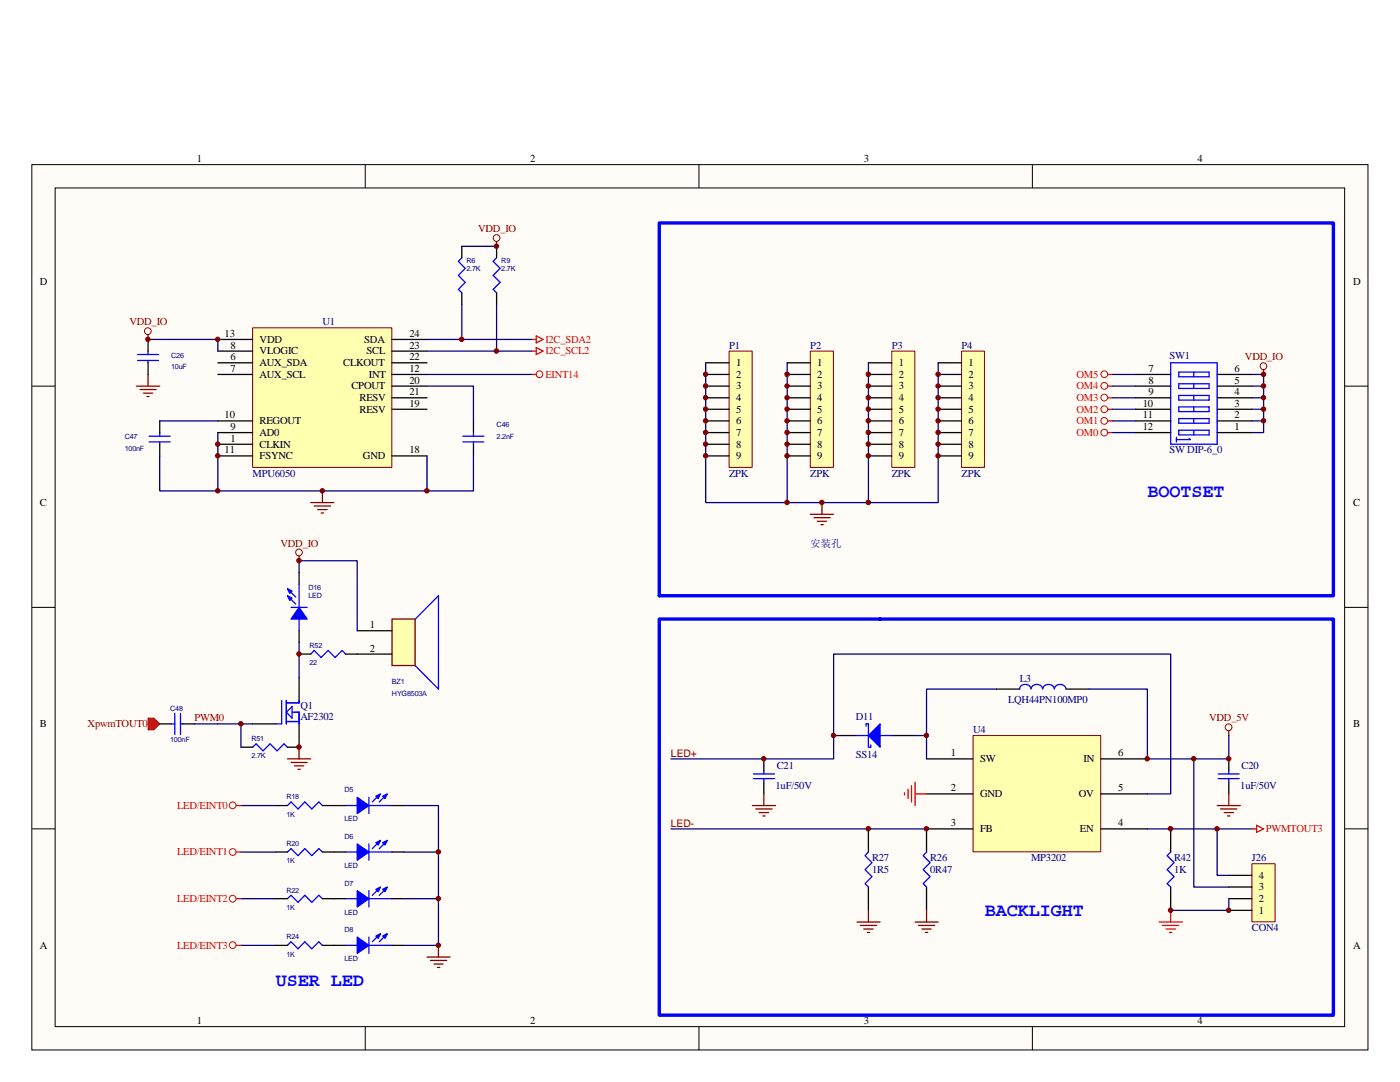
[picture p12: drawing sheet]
<svg xmlns="http://www.w3.org/2000/svg" width="279mm" height="216mm" viewBox="0 0 279 216" stroke-linecap="round" stroke-linejoin="round" font-family="sans-serif">
<path d="M6.3 32.9h266.7v176.6h-266.7z" fill="#fffcf8"/>
<g fill="none" stroke="#000" stroke-width=".2">
<path d="M6.3 32.9h266.7v176.6h-266.7zM11 37.5h257.4v167.4h-257.4zM72.9 32.9v4.6M139.5 32.9v4.6M206 32.9v4.6M6.3 77h4.7M268.4 77h4.6M6.3 121.2h4.7M268.4 121.2h4.6M6.3 165.4h4.7M268.4 165.4h4.6M72.9 204.9v4.6"/>
<path d="M139.5 204.9v4.6M206 204.9v4.6"/>
</g>
<path d="M140.8 72.4v27.9h46.4v-27.9M157.1 72.4v27.9M173.3 72.4v27.9" fill="none" stroke="#000080" stroke-width=".25"/>
<path d="M161.7 102.6h4.7M162.4 103.3h3.3M163.1 104h1.9M163.8 104.7h.5M164 100.3v2.3" fill="none" stroke="#800000" stroke-width=".25"/>
<path d="M145.5 70.1h4.6v23.2h-4.6z" fill="#ffffb0"/>
<path d="M145.5 70.1h4.6v23.2h-4.6z" fill="none" stroke="#800000" stroke-width=".2"/>
<path d="M140.8 72.4h4.7M140.8 74.7h4.7M140.8 77h4.7M140.8 79.4h4.7M140.8 81.7h4.7M140.8 84h4.7M140.8 86.3h4.7M140.8 88.6h4.7M140.8 91h4.7" fill="none" stroke="#000" stroke-width=".25"/>
<path d="M161.8 70.1h4.5v23.2h-4.5z" fill="#ffffb0"/>
<path d="M161.7 70.1h4.6v23.2h-4.6z" fill="none" stroke="#800000" stroke-width=".2"/>
<path d="M157.1 72.4h4.6M157.1 74.7h4.6M157.1 77h4.6M157.1 79.4h4.6M157.1 81.7h4.6M157.1 84h4.6M157.1 86.3h4.6M157.1 88.6h4.6M157.1 91h4.6" fill="none" stroke="#000" stroke-width=".25"/>
<path d="M178 70.1h4.6v23.2h-4.6z" fill="#ffffb0"/>
<path d="M178 70.1h4.6v23.2h-4.6z" fill="none" stroke="#800000" stroke-width=".2"/>
<path d="M173.3 72.4h4.7M173.3 74.7h4.7M173.3 77h4.7M173.3 79.4h4.7M173.3 81.7h4.7M173.3 84h4.7M173.3 86.3h4.7M173.3 88.6h4.7M173.3 91h4.7" fill="none" stroke="#000" stroke-width=".25"/>
<path d="M191.9 70.1h4.6v23.2h-4.6z" fill="#ffffb0"/>
<g fill="none" stroke="#800000" stroke-width=".2">
<path d="M191.9 70.1h4.6v23.2h-4.6z"/>
<circle cx="252.1" cy="73.1" r=".67"/>
<circle cx="245.2" cy="145.1" r=".68"/>
</g>
<g fill="none" stroke="#000" stroke-width=".25">
<path d="M187.2 72.4h4.7M187.2 74.7h4.7M187.2 77h4.7M187.2 79.4h4.7M226.7 74.7h6.9M226.7 77h6.9M226.7 79.4h6.9M242.9 74.7h7M242.9 77h7M242.9 79.4h7M187.2 81.7h4.7M187.2 84h4.7"/>
<path d="M187.2 86.3h4.7M187.2 88.6h4.7M187.2 91h4.7M226.7 81.7h6.9M226.7 84h6.9M226.7 86.3h6.9M242.9 81.7h7M242.9 84h7M242.9 86.3h7M198.8 137.5h4.7M212.8 137.5h4.6M152.4 151.4v2.4"/>
<path d="M152.4 156.1v2.3M245.2 151.4v2.4M245.2 156.1v2.3M55 170h2.4M55 179.3h2.4M55 160.7h2.4M64.3 170h4.7M64.3 179.3h4.7M64.3 160.7h4.7M78.2 170h2.4M78.2 179.3h2.4M78.2 160.7h2.4"/>
<path d="M184.9 165.4v4.6M184.9 177v4.7M233.6 165.4v4.6M233.6 177v4.7M55 188.6h2.4M64.3 188.6h4.7M78.2 188.6h2.4"/>
</g>
<g fill="none" stroke="#000080" stroke-width=".25">
<path d="M222 79.4h4.7M222 77h4.7M222 74.7h4.7M249.9 74.7h2.3v11.6h-2.3M249.9 79.4h2.3M249.9 77h2.3M222 84h4.7M222 81.7h4.7M222 86.3h4.7M249.9 84h2.3M249.9 81.7h2.3M48.1 160.7h6.9"/>
<path d="M48.1 170h6.9M48.1 179.3h6.9M80.6 160.7h6.9v18.6h-6.9M80.6 170h6.9M87.5 179.3v9.3h-6.9M48.1 188.6h6.9"/>
</g>
<g fill="none" stroke="#800000" stroke-width=".25">
<path d="M252.2 73.8v.9M245.2 145.8v1M245.2 158.4v2.3M242.9 160.7h4.6M243.6 161.4h3.2M244.3 162.1h1.9M245 162.8h.4M85.2 191h4.6M85.9 191.6h3.3M86.6 192.4h1.8M87.3 193h.5M87.5 188.6v2.4"/>
<path d="M182.6 184h4.6M183.3 184.7h3.3M184 185.4h1.8M184.7 186.1h.5M184.9 181.7v2.3"/>
</g>
<g fill="none" stroke="#f00" stroke-width=".2">
<circle cx="220.4" cy="77" r=".68"/>
<circle cx="220.4" cy="79.3" r=".68"/>
<circle cx="220.4" cy="74.7" r=".68"/>
<circle cx="220.4" cy="81.7" r=".68"/>
<circle cx="220.4" cy="84" r=".68"/>
<circle cx="220.4" cy="86.3" r=".68"/>
<circle cx="46.4" cy="170" r=".68"/>
<circle cx="46.4" cy="179.3" r=".68"/>
<circle cx="46.4" cy="160.7" r=".68"/>
<circle cx="46.4" cy="188.6" r=".68"/>
</g>
<g fill="none" stroke="#f00" stroke-width=".25">
<path d="M221.1 77h.9M221.1 79.4h.9M221.1 74.7h.9M221.1 84h.9M221.1 81.7h.9M221.1 86.3h.9M47.2 170h.9M47.2 179.3h.9M47.2 160.7h.9M47.2 188.6h.9M231.3 184h4.7M232 184.7h3.2"/>
<path d="M232.7 185.4h1.9M233.4 186.1h.4M233.6 181.7v2.3"/>
</g>
<g fill="none" stroke="#00f" stroke-width=".25">
<path d="M233.6 72.4h9.3v16.2h-9.3zM235.2 74.3h6.1v.9h-6.1zM235.2 76.6h6.1v.9h-6.1zM235.2 78.9h6.1v.9h-6.1zM238.3 74.3v.9M238.3 76.6v.9M238.3 78.9v.9M234.8 87.2v1M235.2 85.9h6.1v.9h-6.1zM235.2 81.2h6.1v.9h-6.1zM235.2 83.5h6.1v1h-6.1zM237.3 87.5l.3 .2h-2.8"/>
<path d="M238.3 81.2v.9M238.3 83.5v1M238.3 85.9v.9M203.5 137.5a1.15 1.15 0 0 1 1.1-.9 1.15 1.15 0 0 1 1.1 .9 1.2 1.2 0 0 1 1.2-.9 1.2 1.2 0 0 1 1.2 .9M208.1 137.5a1.17 1.17 0 0 1 1.2-.9 1.17 1.17 0 0 1 1.1 .9M210.4 137.5a1.17 1.17 0 0 1 1.2-.9 1.17 1.17 0 0 1 1.1 .9M73.6 159.1v3.2M75.7 158.6l-1.4 1.4M77.1 158.6l-1.4 1.4M150.4 155.4h4.2M150.4 154.4h4.2M152.4 153.8v.6"/>
<path d="M152.4 155.4v.7M243.1 155.4h4.2M243.1 154.4h4.2M245.2 153.8v.6M245.2 155.4v.7M57.4 170l.7-.7 1.4 1.4 1.3-1.4 1.4 1.4 1.4-1.4 .7 .7M57.4 179.3l.7-.7 1.4 1.4 1.3-1.4 1.4 1.4 1.4-1.4 .7 .7M57.4 160.7l.7-.7 1.4 1.4 1.3-1.4 1.4 1.4 1.4-1.4 .7 .7M69 170h2.3M69 179.3h2.3M69 160.7h2.3M73.6 168.4v3.3"/>
<path d="M73.6 177.7v3.3M73.6 170h4.6M73.6 179.3h4.6M73.6 160.7h4.6M75.7 167.9l-1.4 1.4M75.7 177.2l-1.4 1.4M77.1 167.9l-1.4 1.4M77.1 177.2l-1.4 1.4M184.9 170l-.7 .7 1.4 1.4-1.4 1.4 1.4 1.4-1.4 1.4 .7 .7M233.6 170l-.7 .7 1.4 1.4-1.4 1.4 1.4 1.4-1.4 1.4 .7 .7M57.4 188.6l.7-.7 1.4 1.4 1.3-1.4 1.4 1.4 1.4-1.4 .7 .7M69 188.6h2.3"/>
<path d="M73.6 187v3.2M73.6 188.6h4.6M75.7 186.5l-1.4 1.4M77.1 186.5l-1.4 1.4"/>
</g>
<g fill="#00f" stroke="#00f" stroke-width=".25">
<path d="M71.3 168.4l2.3 1.6-2.3 1.7z" fill-rule="evenodd"/>
<path d="M76.4 168.1l.9-.4-.5 .9z" fill-rule="evenodd"/>
<path d="M75 168.1l.9-.4-.4 .9z" fill-rule="evenodd"/>
<path d="M71.3 177.7l2.3 1.6-2.3 1.7z" fill-rule="evenodd"/>
<path d="M76.4 177.5l.9-.5-.5 .9z" fill-rule="evenodd"/>
<path d="M75 177.5l.9-.5-.4 .9z" fill-rule="evenodd"/>
<path d="M71.3 159.1l2.3 1.6-2.3 1.6z" fill-rule="evenodd"/>
<path d="M76.4 158.9l.9-.5-.5 .9z" fill-rule="evenodd"/>
<path d="M75 158.9l.9-.5-.4 .9z" fill-rule="evenodd"/>
<path d="M71.3 187l2.3 1.6-2.3 1.6z" fill-rule="evenodd"/>
<path d="M76.4 186.8l.9-.5-.5 .9z" fill-rule="evenodd"/>
<path d="M75 186.8l.9-.5-.4 .9z" fill-rule="evenodd"/>
</g>
<path d="M131.6 44.5h134.5v74.4h-134.5z" fill="none" stroke="#00f" stroke-width=".68"/>
<g fill="#800000" stroke="#800000" stroke-width=".2">
<circle cx="252.2" cy="84" r=".45"/>
<circle cx="252.2" cy="79.3" r=".45"/>
<circle cx="252.2" cy="81.6" r=".45"/>
<circle cx="252.2" cy="77" r=".45"/>
<circle cx="252.2" cy="74.7" r=".45"/>
</g>
<path d="M194.2 146.8h25.5v23.2h-25.5z" fill="#ffffb0"/>
<path d="M194.2 146.8h25.5v23.2h-25.5z" fill="none" stroke="#800000" stroke-width=".2"/>
<path d="M166.4 146.8h4.6M178 146.8h4.6M184.9 151.4h9.3M184.9 158.4h9.3M219.7 151.4h9.3M219.7 158.4h9.3M173.3 165.4v4.6M173.3 177v4.7M184.9 165.4h9.3M219.7 165.4h9.3" fill="none" stroke="#000" stroke-width=".25"/>
<path d="M198.8 137.5h-13.9v13.9M217.4 137.5h11.6v13.9h16.2v-4.6M133.9 151.4h32.5v-20.9h67.2v27.9h-4.6M182.6 146.8h2.3M133.9 165.4h51M229 165.4h20.9" fill="none" stroke="#000080" stroke-width=".25"/>
<path d="M171 146.8h2.3M172.8 144.9v-.5h.5v4.7h.5v-.5M175.6 146.8h2.4M173.3 170l-.7 .7 1.4 1.4-1.4 1.4 1.4 1.4-1.4 1.4 .7 .7" fill="none" stroke="#00f" stroke-width=".25"/>
<path d="M173.3 146.8l2.3-2.4v4.7z" fill-rule="evenodd" fill="#00f" stroke="#00f" stroke-width=".25"/>
<path d="M180.5 158.2v.4M181.2 157.5v1.8M181.9 156.8v3.2M182.6 156.1v4.6M182.6 158.4h2.3M249.9 165.4h.9M250.8 164.7l1.4 .7-1.4 .7z" fill="none" stroke="#f00" stroke-width=".25"/>
<path d="M152.4 158.4v2.3M150.2 160.7h4.6M150.8 161.4h3.3M151.5 162.1h1.9M152.2 162.8h.5M171 184h4.6M171.7 184.7h3.3M172.4 185.4h1.8M173.1 186.1h.5M173.3 181.7v2.3" fill="none" stroke="#800000" stroke-width=".25"/>
<path d="M131.6 123.5h134.5v79.1h-134.5z" fill="none" stroke="#00f" stroke-width=".68"/>
<g fill="#800000" stroke="#800000" stroke-width=".2">
<circle cx="184.9" cy="165.4" r=".45"/>
<circle cx="152.4" cy="151.4" r=".45"/>
<circle cx="245.2" cy="151.4" r=".45"/>
<circle cx="233.6" cy="165.4" r=".45"/>
<circle cx="229" cy="151.4" r=".45"/>
<circle cx="166.3" cy="146.7" r=".45"/>
<circle cx="184.9" cy="146.7" r=".45"/>
<circle cx="173.3" cy="165.4" r=".45"/>
</g>
<path d="M249.9 172.4h4.6v11.5h-4.6z" fill="#ffffb0"/>
<g fill="none" stroke="#800000" stroke-width=".2">
<path d="M249.9 172.3h4.6v11.6h-4.6z"/>
<circle cx="99.1" cy="47.5" r=".68"/>
<circle cx="29.5" cy="66.1" r=".68"/>
</g>
<path d="M92.2 49.1v2.3M92.2 58.4v2.3M99.1 49.1v2.3M99.1 58.4v2.3M29.5 67.7v2.4M29.5 72.4v2.3M48.1 149.1h2.3M57.4 149.1h2.3M245.2 179.3h4.7M245.2 177h4.7M245.2 174.7h4.7M245.2 181.7h4.7" fill="none" stroke="#000" stroke-width=".25"/>
<path d="M92.2 49.1h6.9M92.2 60.7v7M99.1 60.7v9.4M238.3 151.4v25.6h6.9M242.9 165.4v9.3h2.3M245.2 179.3v2.4h-11.6" fill="none" stroke="#000080" stroke-width=".25"/>
<g fill="#800000" stroke="#800000" stroke-width=".2">
<circle cx="242.9" cy="165.4" r=".45"/>
<circle cx="233.6" cy="181.6" r=".45"/>
<circle cx="238.2" cy="151.4" r=".45"/>
<circle cx="245.2" cy="181.6" r=".45"/>
</g>
<path d="M99.1 48.2v.9M27.2 77h4.7M27.9 77.7h3.3M28.6 78.4h1.9M29.3 79.1h.5M29.5 66.8v.9M29.5 74.7v2.3" fill="none" stroke="#800000" stroke-width=".25"/>
<circle cx="107.7" cy="74.7" r=".67" fill="none" stroke="#f00" stroke-width=".2"/>
<path d="M106.1 74.7h.9M106.1 67.7h.9M106.1 70.1h.9M107 67l1.4 .7-1.4 .7zM107 69.3l1.4 .8-1.4 .6z" fill="none" stroke="#f00" stroke-width=".25"/>
<path d="M92.2 51.4l-.7 .8 1.3 1.4-1.3 1.3 1.3 1.4-1.3 1.4 .7 .7M99.1 51.4l-.7 .8 1.4 1.4-1.4 1.3 1.4 1.4-1.4 1.4 .7 .7M27.5 70.7h4.1M27.5 71.9h4.1M29.5 70.1v.6M29.5 71.9v.5M50.4 149.1l.7-.7 1.4 1.4 1.4-1.4 1.4 1.4 1.4-1.4 .7 .7" fill="none" stroke="#00f" stroke-width=".25"/>
<path d="M78.2 123.5h4.6v9.3h-4.6z" fill-rule="evenodd" fill="#ffffb0" stroke="#800000" stroke-width=".25"/>
<path d="M56.2 139.8v4.6h-1.2M57.1 139.8v4.6M59.7 139.8v.5h-2.6M82.9 123.5l4.6-4.6v18.6l-4.6-4.7M57.1 144h2.6M57.1 142.1l1.2-1.1v2.3zM58.3 142.1h1.4v2.3" fill="none" stroke="#00f" stroke-width=".25"/>
<path d="M59.7 135.2v4.6M71.3 125.9h6.9M71.3 130.5h6.9M50.4 144.4h4.6M59.7 144.4v4.7" fill="none" stroke="#000" stroke-width=".25"/>
<path d="M59.7 111v.9M57.4 151.4h4.6M58.1 152.1h3.2M58.8 152.8h1.8M59.5 153.5h.4M59.7 149.1v2.3" fill="none" stroke="#800000" stroke-width=".25"/>
<circle cx="59.7" cy="110.2" r=".67" fill="none" stroke="#800000" stroke-width=".2"/>
<path d="M43.5 144.4h6.9M48.1 144.4v4.7" fill="none" stroke="#000080" stroke-width=".25"/>
<path d="M29.5 143.3h1.2l1.2 1.1-1.2 1.2h-1.2z" fill-rule="evenodd" fill="#f00" stroke="#800000" stroke-width=".2"/>
<path d="M62 130.5l.7-.7 1.4 1.4 1.4-1.4 1.4 1.4 1.4-1.4 .7 .7" fill="none" stroke="#00f" stroke-width=".25"/>
<path d="M59.7 130.5h2.3M69 130.5h2.3" fill="none" stroke="#000" stroke-width=".25"/>
<path d="M59.7 130.5v4.7" fill="none" stroke="#000080" stroke-width=".25"/>
<g fill="#800000" stroke="#800000" stroke-width=".2">
<circle cx="87.5" cy="170" r=".45"/>
<circle cx="87.5" cy="188.6" r=".45"/>
<circle cx="87.5" cy="179.3" r=".45"/>
<circle cx="59.7" cy="149.1" r=".45"/>
<circle cx="48.1" cy="144.4" r=".45"/>
</g>
<path d="M50.5 65.4h27.7v27.9h-27.7z" fill="#ffffb0"/>
<path d="M50.4 65.4h27.8v27.9h-27.8z" fill="none" stroke="#800000" stroke-width=".2"/>
<g fill="none" stroke="#000" stroke-width=".25">
<path d="M43.5 67.7h6.9M43.5 70.1h6.9M43.5 72.4h6.9M43.5 74.7h6.9M78.2 67.7h7M78.2 70.1h7M78.2 72.4h7M78.2 79.4h7M78.2 77h7M78.2 74.7h7M31.9 84v2.3M31.9 88.6v2.4"/>
<path d="M43.5 91h6.9M43.5 86.3h6.9M43.5 88.6h6.9M43.5 84h6.9M78.2 81.7h7M78.2 91h7M94.5 84v2.3M94.5 88.6v2.4M59.7 114.2v2.3M59.7 125.9v2.3M31.9 144.4h2.3M36.5 144.4h2.3"/>
</g>
<path d="M29.5 67.7h14v2.4M85.2 77h9.3v7M85.2 67.7h20.9M85.2 70.1h20.9M85.2 74.7h20.9M31.9 91v7h11.6M31.9 84h11.6M43.5 86.3v11.7h41.7v-7M94.5 91v7h-9.3M59.7 114.2v-2.3h11.6v14M59.7 128.2v2.3M38.8 144.4h4.7" fill="none" stroke="#000080" stroke-width=".25"/>
<g fill="#800000" stroke="#800000" stroke-width=".2">
<circle cx="29.5" cy="67.7" r=".45"/>
<circle cx="99.1" cy="49.1" r=".45"/>
<circle cx="92.1" cy="67.7" r=".45"/>
<circle cx="99.1" cy="70" r=".45"/>
<circle cx="64.3" cy="97.9" r=".45"/>
<circle cx="43.4" cy="67.7" r=".45"/>
<circle cx="43.4" cy="88.6" r=".45"/>
<circle cx="43.4" cy="90.9" r=".45"/>
<circle cx="85.2" cy="97.9" r=".45"/>
<circle cx="43.4" cy="97.9" r=".45"/>
<circle cx="140.8" cy="74.7" r=".45"/>
<circle cx="187.2" cy="74.7" r=".45"/>
<circle cx="173.3" cy="74.7" r=".45"/>
<circle cx="157.1" cy="74.7" r=".45"/>
<circle cx="140.8" cy="77" r=".45"/>
<circle cx="140.8" cy="79.3" r=".45"/>
<circle cx="140.8" cy="81.6" r=".45"/>
<circle cx="140.8" cy="84" r=".45"/>
<circle cx="140.8" cy="86.3" r=".45"/>
<circle cx="140.8" cy="88.6" r=".45"/>
<circle cx="140.8" cy="90.9" r=".45"/>
<circle cx="157.1" cy="77" r=".45"/>
<circle cx="157.1" cy="79.3" r=".45"/>
<circle cx="157.1" cy="81.6" r=".45"/>
<circle cx="157.1" cy="84" r=".45"/>
<circle cx="157.1" cy="86.3" r=".45"/>
<circle cx="157.1" cy="88.6" r=".45"/>
<circle cx="157.1" cy="90.9" r=".45"/>
<circle cx="173.3" cy="77" r=".45"/>
<circle cx="173.3" cy="79.3" r=".45"/>
<circle cx="173.3" cy="81.6" r=".45"/>
<circle cx="173.3" cy="84" r=".45"/>
<circle cx="173.3" cy="86.3" r=".45"/>
<circle cx="173.3" cy="88.6" r=".45"/>
<circle cx="173.3" cy="90.9" r=".45"/>
<circle cx="187.2" cy="77" r=".45"/>
<circle cx="187.2" cy="79.3" r=".45"/>
<circle cx="187.2" cy="81.6" r=".45"/>
<circle cx="187.2" cy="84" r=".45"/>
<circle cx="187.2" cy="86.3" r=".45"/>
<circle cx="187.2" cy="88.6" r=".45"/>
<circle cx="187.2" cy="90.9" r=".45"/>
<circle cx="173.3" cy="100.3" r=".45"/>
<circle cx="157.1" cy="100.3" r=".45"/>
<circle cx="164" cy="100.3" r=".45"/>
<circle cx="59.7" cy="130.5" r=".45"/>
<circle cx="59.7" cy="111.9" r=".45"/>
</g>
<path d="M64.3 98v2.3M62 100.3h4.6M62.7 101h3.3M63.4 101.7h1.9M64.1 102.4h.5" fill="none" stroke="#800000" stroke-width=".25"/>
<g fill="none" stroke="#00f" stroke-width=".25">
<path d="M29.8 87h4.2M29.8 88.2h4.2M31.9 86.3v.7M31.9 88.2v.4M92.4 87h4.2M92.4 88.2h4.2M94.5 86.3v.7M94.5 88.2v.4M57.6 119.1l1.4 1.4M57.6 117.7l1.4 1.4M59.7 116.5v4.7M58.1 121.2h3.2"/>
<path d="M59.7 123.5v2.4M34.2 144.4h.7M34.9 142.4v4.2M36 144.4h.5M36 142.4v4.2"/>
</g>
<g fill="#00f" stroke="#00f" stroke-width=".25">
<path d="M59.7 121.2l1.6 2.3h-3.2z" fill-rule="evenodd"/>
<path d="M57.4 117.5l.9 .4-.5 .5z" fill-rule="evenodd"/>
<path d="M57.4 118.9l.9 .4-.5 .5z" fill-rule="evenodd"/>
</g>
<g font-size="3.7" fill="#00f">
<text x="229" y="99.1">BOOTSET</text>
<text x="196.5" y="182.8">BACKLIGHT</text>
<text x="55" y="196.8">USER LED</text>
</g>
<g font-size="2.1">
<text x="39.3" y="32.3">1</text>
<text x="105.8" y="32.3">2</text>
<text x="172.4" y="32.3">3</text>
<text x="239" y="32.3">4</text>
<text x="8" y="56.8">D</text>
<text x="270" y="56.8">D</text>
<text x="44.8" y="67.2">13</text>
<text x="46" y="71.9">6</text>
<text x="46" y="69.6">8</text>
<text x="51.8" y="68.4">VDD</text>
<text x="51.8" y="70.7">VLOGIC</text>
<text x="72.7" y="68.4">SDA</text>
<text x="73.2" y="70.7">SCL</text>
<text x="81.7" y="67.2">24</text>
<text x="81.7" y="69.6">23</text>
<text x="81.7" y="71.9">22</text>
<text x="46" y="74.2">7</text>
<text x="51.8" y="73">AUX_SDA</text>
<text x="51.8" y="75.4">AUX_SCL</text>
<text x="68.5" y="73">CLKOUT</text>
<text x="70.1" y="77.7">CPOUT</text>
<text x="73.6" y="75.4">INT</text>
<text x="81.7" y="76.5">20</text>
<text x="81.7" y="74.2">12</text>
<text x="146.9" y="73">1</text>
<text x="146.9" y="75.4">2</text>
<text x="146.9" y="77.7">3</text>
<text x="163.1" y="73">1</text>
<text x="163.1" y="75.4">2</text>
<text x="163.1" y="77.7">3</text>
<text x="179.4" y="73">1</text>
<text x="179.4" y="75.4">2</text>
<text x="179.4" y="77.7">3</text>
<text x="193.3" y="73">1</text>
<text x="193.3" y="75.4">2</text>
<text x="193.3" y="77.7">3</text>
<text x="229.2" y="76.5">8</text>
<text x="229.2" y="74.2">7</text>
<text x="246.4" y="76.5">5</text>
<text x="246.4" y="74.2">6</text>
<text x="44.8" y="83.5">10</text>
<text x="71.8" y="80">RESV</text>
<text x="71.8" y="82.3">RESV</text>
<text x="81.7" y="78.9">21</text>
<text x="81.7" y="81.2">19</text>
<text x="146.9" y="80">4</text>
<text x="146.9" y="82.3">5</text>
<text x="163.1" y="80">4</text>
<text x="163.1" y="82.3">5</text>
<text x="179.4" y="80">4</text>
<text x="179.4" y="82.3">5</text>
<text x="193.3" y="80">4</text>
<text x="193.3" y="82.3">5</text>
<text x="228" y="83.5">11</text>
<text x="228" y="81.2">10</text>
<text x="229.2" y="78.9">9</text>
<text x="246.4" y="83.5">2</text>
<text x="246.4" y="81.2">3</text>
<text x="246.4" y="78.9">4</text>
<text x="46" y="85.8">9</text>
<text x="46" y="88.1">1</text>
<text x="51.8" y="87">AD0</text>
<text x="51.8" y="89.3">CLKIN</text>
<text x="51.8" y="84.7">REGOUT</text>
<text x="146.9" y="84.7">6</text>
<text x="146.9" y="87">7</text>
<text x="146.9" y="89.3">8</text>
<text x="163.1" y="84.7">6</text>
<text x="163.1" y="87">7</text>
<text x="163.1" y="89.3">8</text>
<text x="179.4" y="84.7">6</text>
<text x="179.4" y="87">7</text>
<text x="179.4" y="89.3">8</text>
<text x="193.3" y="84.7">6</text>
<text x="193.3" y="87">7</text>
<text x="193.3" y="89.3">8</text>
<text x="228" y="85.8">12</text>
<text x="246.4" y="85.8">1</text>
<text x="44.8" y="90.5">11</text>
<text x="51.8" y="91.7">FSYNC</text>
<text x="72.4" y="91.7">GND</text>
<text x="81.7" y="90.5">18</text>
<text x="146.9" y="91.7">9</text>
<text x="163.1" y="91.7">9</text>
<text x="179.4" y="91.7">9</text>
<text x="193.3" y="91.7">9</text>
<text x="8" y="100.9">C</text>
<text x="270" y="100.9">C</text>
<text x="73.8" y="125.3">1</text>
<text x="73.8" y="130">2</text>
<text x="8" y="145.1">B</text>
<text x="270" y="145.1">B</text>
<text x="189.8" y="150.9">1</text>
<text x="195.6" y="152.1">SW</text>
<text x="216.2" y="152.1">IN</text>
<text x="223.2" y="150.9">6</text>
<text x="189.8" y="157.9">2</text>
<text x="195.6" y="159">GND</text>
<text x="215.3" y="159">OV</text>
<text x="223.2" y="157.9">5</text>
<text x="189.8" y="164.9">3</text>
<text x="195.6" y="166">FB</text>
<text x="215.5" y="166">EN</text>
<text x="223.2" y="164.9">4</text>
<text x="251.2" y="177.7">3</text>
<text x="251.2" y="175.3">4</text>
<text x="251.2" y="182.3">1</text>
<text x="251.2" y="180">2</text>
<text x="8" y="189.3">A</text>
<text x="270" y="189.3">A</text>
<text x="39.3" y="204.4">1</text>
<text x="105.8" y="204.4">2</text>
<text x="172.4" y="204.4">3</text>
<text x="239" y="204.4">4</text>
</g>
<g font-size="2.1" fill="#800000">
<text x="95.4" y="46.3">VDD_IO</text>
<text x="25.8" y="64.9">VDD_IO</text>
<text x="248.5" y="71.9">VDD_IO</text>
<text x="56" y="109.1">VDD_IO</text>
<text x="38.8" y="143.9">PWM0</text>
<text x="241.3" y="143.9">VDD_5V</text>
<text x="17.5" y="145.1">XpwmTOUT0</text>
<text x="133.9" y="151">LED+</text>
<text x="133.9" y="165">LED-</text>
</g>
<g font-size="2.1" fill="#000080">
<text x="64.3" y="64.9">U1</text>
<text x="145.5" y="69.6">P1</text>
<text x="161.7" y="69.6">P2</text>
<text x="178" y="69.6">P3</text>
<text x="191.9" y="69.6">P4</text>
<text x="233.4" y="71.6">SW1</text>
<text x="50.4" y="95.1">MPU6050</text>
<text x="145.5" y="95.1">ZPK</text>
<text x="161.7" y="95.1">ZPK</text>
<text x="178" y="95.1">ZPK</text>
<text x="191.9" y="95.1">ZPK</text>
<text x="233.4" y="90.5">SW DIP-6_0</text>
<text x="161.7" y="109.1">安装孔</text>
<text x="203.5" y="136.1">L3</text>
<text x="59.9" y="141.4">Q1</text>
<text x="59.9" y="143.7">AF2302</text>
<text x="170.8" y="143.7">D11</text>
<text x="201.2" y="140.2">LQH44PN100MP0</text>
<text x="194.2" y="146.3">U4</text>
<text x="155" y="153.5">C21</text>
<text x="170.8" y="151.2">SS14</text>
<text x="247.8" y="153.5">C20</text>
<text x="154.8" y="157.4">1uF/50V</text>
<text x="247.5" y="157.4">1uF/50V</text>
<text x="174" y="171.8">R27</text>
<text x="185.6" y="171.8">R26</text>
<text x="205.8" y="171.8">MP3202</text>
<text x="234.3" y="171.8">R42</text>
<text x="249.9" y="171.8">J26</text>
<text x="174" y="174.2">1R5</text>
<text x="185.6" y="174.2">0R47</text>
<text x="234.3" y="174.2">1K</text>
<text x="249.9" y="185.8">CON4</text>
</g>
<g font-size="2.1" fill="#f00">
<text x="108.8" y="68.4">I2C_SDA2</text>
<text x="108.8" y="70.7">I2C_SCL2</text>
<text x="108.8" y="75.4">EINT14</text>
<text x="214.8" y="77.7">OM4</text>
<text x="214.8" y="75.4">OM5</text>
<text x="214.8" y="82.3">OM2</text>
<text x="214.8" y="80">OM3</text>
<text x="214.8" y="84.7">OM1</text>
<text x="214.8" y="87">OM0</text>
<text x="35.3" y="161.4">LED/EINT0</text>
<text x="252.6" y="166">PWMTOUT3</text>
<text x="35.3" y="170.7">LED/EINT1</text>
<text x="35.3" y="180">LED/EINT2</text>
<text x="35.3" y="189.3">LED/EINT3</text>
</g>
<g font-size="1.4" fill="#000080">
<text x="93.1" y="52.5">R6</text>
<text x="100" y="52.5">R9</text>
<text x="93.1" y="54.1">2.7K</text>
<text x="100" y="54.1">2.7K</text>
<text x="34.2" y="71.4">C26</text>
<text x="34.2" y="73.7">10uF</text>
<text x="24.9" y="87.6">C47</text>
<text x="24.9" y="90">100nF</text>
<text x="99.1" y="85.3">C46</text>
<text x="99.1" y="87.6">2.2nF</text>
<text x="61.6" y="117.6">D16</text>
<text x="61.6" y="119.3">LED</text>
<text x="61.8" y="129.2">R52</text>
<text x="61.8" y="132.8">22</text>
<text x="78.2" y="136.5">BZ1</text>
<text x="34" y="141.8">C48</text>
<text x="78.2" y="138.8">HYG8503A</text>
<text x="34" y="148.1">100nF</text>
<text x="50.2" y="147.9">R51</text>
<text x="50.2" y="151.3">2.7K</text>
<text x="57.1" y="159.5">R18</text>
<text x="68.7" y="158.1">D5</text>
<text x="57.1" y="163">1K</text>
<text x="68.7" y="167.4">D6</text>
<text x="68.7" y="163.9">LED</text>
<text x="57.1" y="168.8">R20</text>
<text x="57.1" y="172.3">1K</text>
<text x="68.7" y="173.2">LED</text>
<text x="57.1" y="178.1">R22</text>
<text x="68.7" y="176.7">D7</text>
<text x="57.1" y="181.6">1K</text>
<text x="68.7" y="182.5">LED</text>
<text x="68.7" y="186">D8</text>
<text x="57.1" y="187.4">R24</text>
<text x="57.1" y="190.9">1K</text>
<text x="68.7" y="191.8">LED</text>
</g>
</svg>
